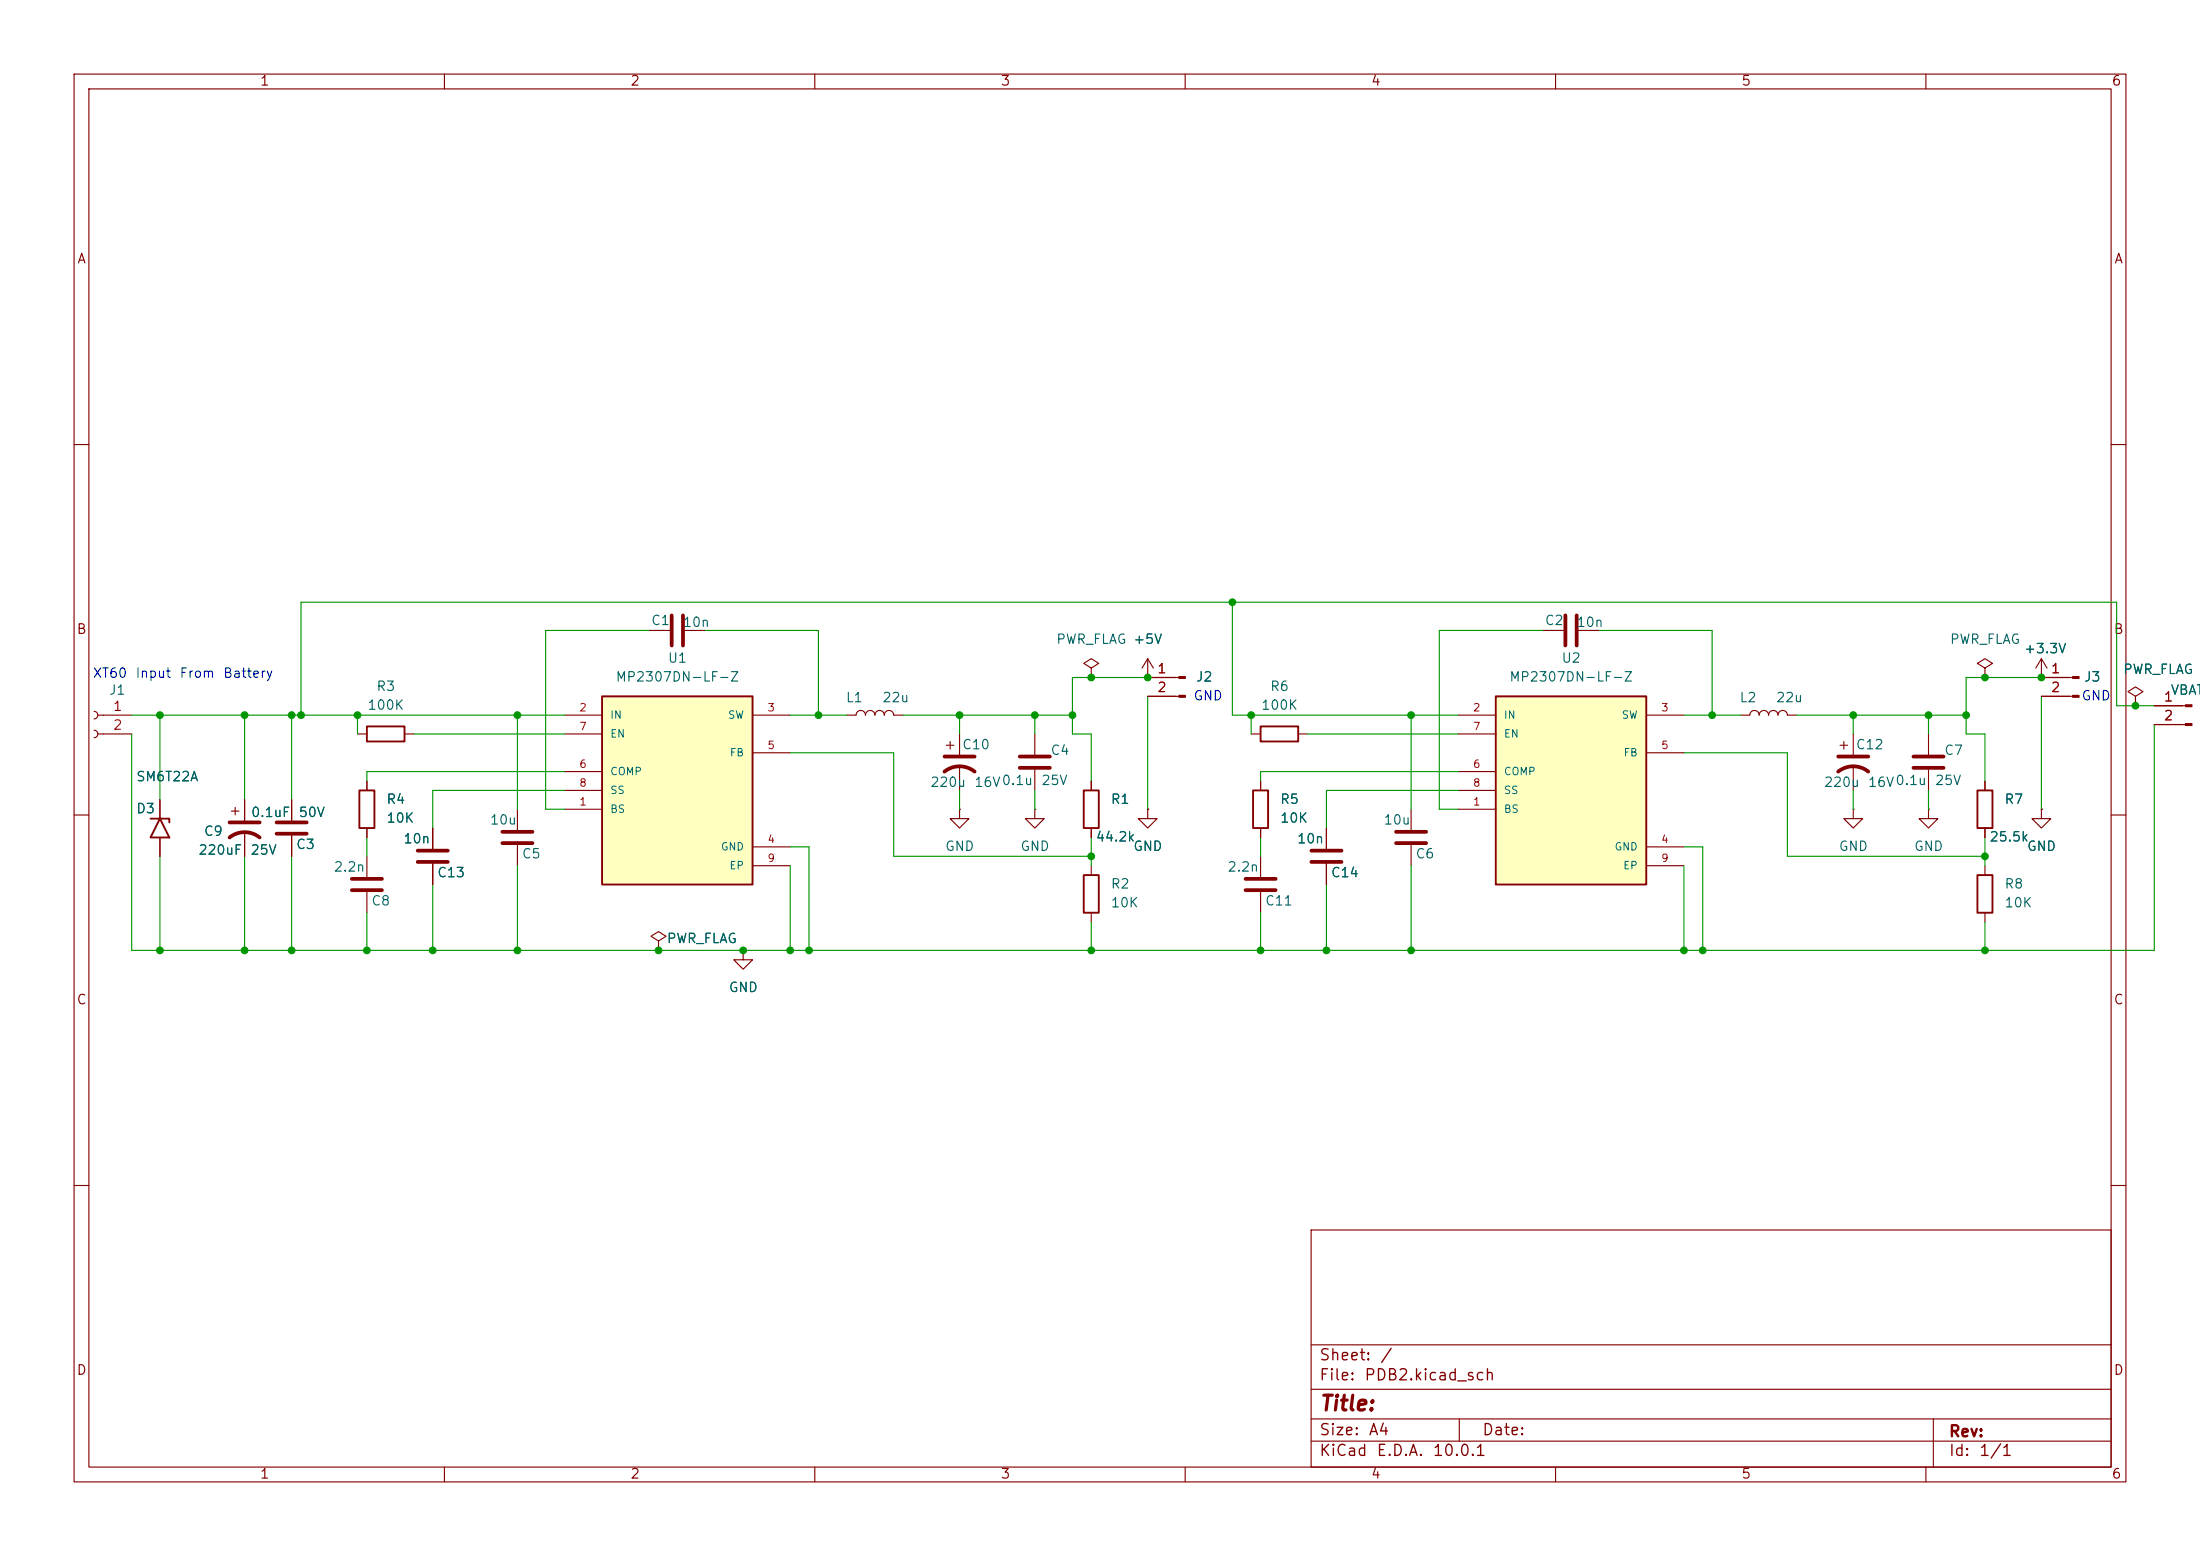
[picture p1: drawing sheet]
<svg xmlns="http://www.w3.org/2000/svg" width="297mm" height="210mm" viewBox="0 0 297 210" stroke-linecap="round" stroke-linejoin="round" font-family="sans-serif">
<g fill="none" stroke="#840000" stroke-width=".15">
<path d="M10 10h277v190h-277zM12 12h273v186h-273zM60 10v2M110 10v2M160 10v2M210 10v2M260 10v2M10 60h2M285 60h2M12.7 96a.51 .51 0 0 1 .5 .5 .51 .51 0 0 1-.5 .5M12.7 98.6a.51 .51 0 0 1 .5 .5 .51 .51 0 0 1-.5 .5M13.2 96.5h4.6"/>
<path d="M13.2 99.1h4.6M48.3 99.1h1.2M54.6 99.1h1.3M114.3 96.5h1.3a.64 .64 0 0 1 .6-.6 .64 .64 0 0 1 .6 .6 .64 .64 0 0 1 .7-.6 .64 .64 0 0 1 .6 .6 .64 .64 0 0 1 .6-.6 .64 .64 0 0 1 .7 .6 .64 .64 0 0 1 .6-.6 .64 .64 0 0 1 .6 .6h1.3M168.9 99.1h1.3M175.3 99.1h1.2M290.8 95.3h4.2M290.8 97.8h4.2M10 110h2M21.6 108v2.5M21.6 113v2.6M49.5 105.4v1.3"/>
<path d="M49.5 111.8v1.2M49.5 115.6v2.8M58.4 111.8v2.8M58.4 116.6v2.8M179.1 111.8v2.8M179.1 116.6v2.8M268 105.4v1.3M268 111.8v1.2M268 116.8v1.3M275.6 109.2v1.3h1.3l-1.3 1.3-1.3-1.3h1.3M275.6 109.2h.1M285 110h2"/>
<path d="M49.5 120.4v2.8M88.9 127l1-.6-1-.7-1 .7 1 .6v1.3M88.9 128.3h.1M100.3 128.3v1.2h1.3l-1.3 1.3-1.2-1.3h1.2M100.3 128.3h.1M268 123.2v1.3M10 160h2M177 166h108v32h-108zM285 160h2M60 198v2M110 198v2M160 198v2"/>
<path d="M177 194.5h108M177 191.5h108M177 187.5h108M177 181.5h108M197 191.5v3M210 198v2M260 198v2M261 191.5v6.5"/>
</g>
<g fill="#840000" stroke="#840000" stroke-width=".15">
<path d="M295 95.1h.9v.3h-.9z"/>
<path d="M295 97.7h.9v.2h-.9z"/>
</g>
<path d="M47.5 118.6h4.1M56.4 114.8h4.1M56.4 116.3h4.1M177 114.8h4.1M177 116.3h4.1M47.5 120.1h4.1" fill="none" stroke="#840000" stroke-width=".51"/>
<path d="M49.5 98h5.1v2.1h-5.1zM170.2 98h5.1v2.1h-5.1zM20.3 110.5h2.6v.5M21.6 110.5l1.3 2.5h-2.6zM48.5 106.7h2v5.1h-2zM267 106.7h2v5.1h-2zM267 118.1h2v5.1h-2z" fill="none" stroke="#840000" stroke-width=".25"/>
<path d="M81.3 94h20.3v25.4h-20.3z" fill="#ffffc2"/>
<path d="M81.3 94h20.3v25.4h-20.3zM146.3 106.7h2v5.1h-2zM146.3 118.1h2v5.1h-2zM169.2 106.7h2v5.1h-2z" fill="none" stroke="#840000" stroke-width=".25"/>
<g fill="none" stroke="#840000" stroke-width=".15">
<path d="M76.2 96.5h5.1M76.2 99.1h5.1M87.6 85.1h2.8M92.5 85.1h2.7M101.6 96.5h5.1M129.5 99.1v2.8M139.7 99.1v2.8M147.3 90.2l1-.7-1-.6-1 .6 1 .7v1.2M147.3 91.4h.1M154.9 91.4h.1M154.9 91.4h4.3M154.9 94h4.3"/>
<path d="M154.9 88.9l-.7 1.3M154.9 88.9l.8 1.3M154.9 88.9v2.5M275.6 91.4h4.2M275.6 94h4.2M288.3 94l1-.7-1-.6-1 .6 1 .7v1.3M288.3 95.3h.1M31.2 109.5h1.1M31.7 109v1M33 108v2.7M33 112.3v3.3M39.4 108v2.7"/>
<path d="M39.4 112.8v2.8M69.8 109.2v2.8M69.8 114v2.8M76.2 109.2h5.1M76.2 104.1h5.1M76.2 106.7h5.1M101.6 114.3h5.1M101.6 101.6h5.1M101.6 116.8h5.1M127.8 100.6h1M128.3 100.1v1M129.5 109.2v1.3h1.3l-1.3 1.3-1.2-1.3h1.2"/>
<path d="M129.5 109.2h.1M129.5 103.4v3.3M139.7 109.2v1.3h1.3l-1.3 1.3-1.3-1.3h1.3M139.7 109.2h.1M139.7 103.9v2.8M147.3 105.4v1.3M147.3 111.8v1.2M147.3 116.8v1.3M154.9 109.2v1.3h1.3l-1.3 1.3-1.2-1.3h1.2M154.9 109.2h.1M170.2 105.4v1.3M170.2 111.8v1.2"/>
<path d="M170.2 115.6v2.8M190.5 109.2v2.8M190.5 114v2.8M147.3 123.2v1.3M170.2 120.4v2.8"/>
</g>
<g fill="none" stroke="#840000" stroke-width=".51">
<path d="M90.7 83.1v4M92.2 83.1v4M31 113a3.3 3.3 0 0 1 4.1 0M31 111h4.1M37.3 111h4.1M37.3 112.5h4.1M67.8 112.3h4.1M67.8 113.8h4.1M127.5 104.1a3.3 3.3 0 0 1 4.1 0M127.5 102.1h4.1M137.7 102.1h4M137.7 103.6h4"/>
<path d="M168.1 118.6h4.1M188.5 112.3h4M188.5 113.8h4M168.1 120.1h4.1"/>
</g>
<g fill="#840000" stroke="#840000" stroke-width=".15">
<path d="M279.8 91.3h.9v.3h-.9z"/>
<path d="M279.8 93.9h.9v.2h-.9z"/>
<path d="M159.2 91.3h.8v.3h-.8z"/>
<path d="M159.2 93.9h.8v.2h-.8z"/>
</g>
<path d="M201.9 94h20.3v25.4h-20.3z" fill="#ffffc2"/>
<path d="M201.9 94h20.3v25.4h-20.3z" fill="none" stroke="#840000" stroke-width=".25"/>
<g fill="none" stroke="#840000" stroke-width=".15">
<path d="M154.9 91.4h.1M154.9 91.4h3.8M154.9 94h3.8M196.8 96.5h5.1M196.8 99.1h5.1M208.3 85.1h2.8M213.1 85.1h2.8M222.2 96.5h5.1M234.9 96.5h1.3a.64 .64 0 0 1 .7-.6 .64 .64 0 0 1 .6 .6 .64 .64 0 0 1 .6-.6 .64 .64 0 0 1 .7 .6 .64 .64 0 0 1 .6-.6 .64 .64 0 0 1 .6 .6 .64 .64 0 0 1 .7-.6 .64 .64 0 0 1 .6 .6h1.3M250.2 99.1v2.8M260.3 99.1v2.8M268 90.2l1-.7-1-.6-1 .6 1 .7v1.2"/>
<path d="M268 91.4h.1M275.6 91.4h.1M275.6 88.9l-.8 1.3M275.6 88.9l.8 1.3M275.6 88.9v2.5M275.6 91.4h3.8M275.6 94h3.8M288.3 95.3h.1M290.8 95.3h3.8M290.8 97.8h3.8M21.6 108v2.5M21.6 113v2.6"/>
<path d="M33 108v2.7M33 112.3v3.3M39.4 108v2.7M39.4 112.8v2.8M49.5 105.4v1.3M49.5 111.8v1.2M58.4 111.8v2.8M58.4 116.6v2.8M147.3 105.4v1.3M147.3 111.8v1.2M154.9 109.2h.1M170.2 105.4v1.3"/>
<path d="M170.2 111.8v1.2M179.1 111.8v2.8M179.1 116.6v2.8M196.8 109.2h5.1M196.8 104.1h5.1M196.8 106.7h5.1M222.2 114.3h5.1M222.2 101.6h5.1M222.2 116.8h5.1M248.4 100.6h1M248.9 100.1v1M250.2 109.2v1.3h1.3l-1.3 1.3-1.3-1.3h1.3"/>
<path d="M250.2 109.2h.1M250.2 103.4v3.3M260.3 109.2v1.3h1.3l-1.3 1.3-1.2-1.3h1.2M260.3 109.2h.1M260.3 103.9v2.8M268 105.4v1.3M268 111.8v1.2M275.6 109.2h.1M88.9 128.3h.1M100.3 128.3h.1"/>
</g>
<path d="M211.3 83.1v4M212.9 83.1v4M248.2 104.1a3.3 3.3 0 0 1 4 0M248.2 102.1h4M258.3 102.1h4.1M258.3 103.6h4.1" fill="none" stroke="#840000" stroke-width=".51"/>
<g fill="none" stroke="#009600" stroke-width=".15">
<path d="M17.8 96.5h58.4M21.6 96.5v11.5M33 96.5v11.5M39.4 96.5v11.5M48.3 96.5v2.6M55.9 99.1h20.3M69.8 96.5v12.7M87.6 85.1h-13.9v24.1h2.5M95.2 85.1h15.3v11.4M106.7 96.5h7.6M121.9 96.5h22.9M129.5 96.5v2.6"/>
<path d="M139.7 96.5v2.6M154.9 91.4h-10.1v7.7h2.5v6.3M154.9 94v15.2M166.4 81.3v15.2h30.4M168.9 96.5v2.6M176.5 99.1h20.3M190.5 96.5v12.7M208.3 85.1h-14v24.1h2.5M215.9 85.1h15.2v11.4M227.3 96.5h7.6M242.6 96.5h22.8M250.2 96.5v2.6"/>
<path d="M260.3 96.5v2.6M275.6 91.4h-10.2v7.7h2.6v6.3M275.6 94v15.2M290.8 97.8v30.5h-273v-29.2M290.8 95.3h-5.1v-14h-245.1v15.2M21.6 115.6v12.7M33 115.6v12.7M39.4 115.6v12.7M49.5 113v2.6M58.4 119.4v8.9M69.8 116.8v11.5M76.2 104.1h-26.7v1.3"/>
<path d="M76.2 106.7h-17.8v5.1M106.7 116.8v11.5M106.7 101.6h13.9v14h26.7M106.7 114.3h2.5v14M129.5 106.7v2.5M139.7 106.7v2.5M147.3 113v3.8M170.2 113v2.6M179.1 119.4v8.9M190.5 116.8v11.5M196.8 104.1h-26.6v1.3M196.8 106.7h-17.7v5.1"/>
<path d="M227.3 101.6h14v14h26.7M227.3 114.3h2.6v14M227.3 116.8v11.5M250.2 106.7v2.5M260.3 106.7v2.5M268 113v3.8M49.5 123.2v5.1M147.3 124.5v3.8M170.2 123.2v5.1M268 124.5v3.8"/>
</g>
<g fill="#009600" stroke="#009600" stroke-width=".14">
<circle cx="33" cy="96.5" r=".46"/>
<circle cx="21.6" cy="96.5" r=".46"/>
<circle cx="48.3" cy="96.5" r=".46"/>
<circle cx="21.6" cy="128.3" r=".46"/>
<circle cx="33" cy="128.3" r=".46"/>
<circle cx="39.4" cy="96.5" r=".46"/>
<circle cx="40.6" cy="96.5" r=".46"/>
<circle cx="58.4" cy="128.3" r=".46"/>
<circle cx="49.5" cy="128.3" r=".46"/>
<circle cx="39.4" cy="128.3" r=".46"/>
<circle cx="275.6" cy="91.4" r=".46"/>
<circle cx="288.3" cy="95.3" r=".46"/>
<circle cx="260.3" cy="96.5" r=".46"/>
<circle cx="268" cy="91.4" r=".46"/>
<circle cx="265.4" cy="96.5" r=".46"/>
<circle cx="268" cy="128.3" r=".46"/>
<circle cx="268" cy="115.6" r=".46"/>
<circle cx="170.2" cy="128.3" r=".46"/>
<circle cx="179.1" cy="128.3" r=".46"/>
<circle cx="190.5" cy="96.5" r=".46"/>
<circle cx="190.5" cy="128.3" r=".46"/>
<circle cx="106.7" cy="128.3" r=".46"/>
<circle cx="109.2" cy="128.3" r=".46"/>
<circle cx="100.3" cy="128.3" r=".46"/>
<circle cx="69.8" cy="128.3" r=".46"/>
<circle cx="88.9" cy="128.3" r=".46"/>
<circle cx="69.8" cy="96.5" r=".46"/>
<circle cx="110.5" cy="96.5" r=".46"/>
<circle cx="168.9" cy="96.5" r=".46"/>
<circle cx="166.4" cy="81.3" r=".46"/>
<circle cx="154.9" cy="91.4" r=".46"/>
<circle cx="144.8" cy="96.5" r=".46"/>
<circle cx="147.3" cy="115.6" r=".46"/>
<circle cx="139.7" cy="96.5" r=".46"/>
<circle cx="129.5" cy="96.5" r=".46"/>
<circle cx="147.3" cy="128.3" r=".46"/>
<circle cx="147.3" cy="91.4" r=".46"/>
<circle cx="227.3" cy="128.3" r=".46"/>
<circle cx="229.9" cy="128.3" r=".46"/>
<circle cx="250.2" cy="96.5" r=".46"/>
<circle cx="231.1" cy="96.5" r=".46"/>
</g>
<text font-size="2" fill="#840000" x="178" y="190.9">Title:</text>
<g font-size="1.5" fill="#840000">
<text x="178" y="184">Sheet:</text>
<text x="186.2" y="184">/</text>
<text x="178" y="186.7">File:</text>
<text x="184.1" y="186.7">PDB2.kicad_sch</text>
<text x="178" y="196.9">KiCad</text>
<text x="178" y="194.1">Size:</text>
<text x="184.7" y="194.1">A4</text>
<text x="185.7" y="196.9">E.D.A.</text>
<text x="193.3" y="196.9">10.0.1</text>
<text x="200" y="194.1">Date:</text>
<text x="263" y="194.3">Rev:</text>
<text x="263" y="196.9">Id:</text>
<text x="267.1" y="196.9">1/1</text>
</g>
<g font-size="1.3" fill="#840000">
<text x="35" y="11.9">1</text>
<text x="85" y="11.9">2</text>
<text x="135" y="11.9">3</text>
<text x="185" y="11.9">4</text>
<text x="235" y="11.9">5</text>
<text x="285" y="11.9">6</text>
<text x="10.3" y="35.9">A</text>
<text x="285.3" y="35.9">A</text>
<text x="10.3" y="85.9">B</text>
<text x="285.3" y="85.9">B</text>
<text x="10.3" y="135.9">C</text>
<text x="285.3" y="135.9">C</text>
<text x="10.3" y="185.9">D</text>
<text x="285.3" y="185.9">D</text>
<text x="35" y="199.9">1</text>
<text x="85" y="199.9">2</text>
<text x="135" y="199.9">3</text>
<text x="185" y="199.9">4</text>
<text x="235" y="199.9">5</text>
<text x="285" y="199.9">6</text>
</g>
<g font-size="1.3" fill="#006464">
<text x="87.8" y="84.7">C1</text>
<text x="90.1" y="89.8">U1</text>
<text x="92.1" y="84.9">10n</text>
<text x="142.5" y="87.2">PWR_FLAG +5V</text>
<text x="152.9" y="87.2">+5V</text>
<text x="208.5" y="84.7">C2</text>
<text x="210.7" y="89.8">U2</text>
<text x="212.7" y="84.9">10n</text>
<text x="263.2" y="87.2">PWR_FLAG</text>
<text x="273.2" y="88.5">+3.3V</text>
<text x="14.6" y="94.1">J1</text>
<text x="50.7" y="93.6">R3</text>
<text x="83" y="92.3">MP2307DN-LF-Z</text>
<text x="114.1" y="95.1">L1</text>
<text x="119" y="95.1">22u</text>
<text x="161.4" y="92.3">J2</text>
<text x="171.4" y="93.6">R6</text>
<text x="203.7" y="92.3">MP2307DN-LF-Z</text>
<text x="234.7" y="95.1">L2</text>
<text x="239.7" y="95.1">22u</text>
<text x="281.3" y="92.3">J3</text>
<text x="286.5" y="91.3">PWR_FLAG</text>
<text x="293" y="94.1">VBATO</text>
<text x="49.5" y="96.1">100K</text>
<text x="129.8" y="101.4">C10</text>
<text x="170.2" y="96.1">100K</text>
<text x="250.5" y="101.4">C12</text>
<text x="18.3" y="105.8">SM6T22A</text>
<text x="125.5" y="106.5">220u</text>
<text x="131.4" y="106.5">16V0.1u</text>
<text x="140.5" y="106.3">25V</text>
<text x="141.7" y="102.2">C4</text>
<text x="246.1" y="106.5">220u</text>
<text x="252.1" y="106.5">16V0.1u</text>
<text x="261.1" y="106.3">25V</text>
<text x="262.4" y="102.2">C7</text>
<text x="18.3" y="110.1">D3</text>
<text x="27.4" y="113.1">C9</text>
<text x="33.8" y="110.6">0.1uF</text>
<text x="40.2" y="110.6">50V</text>
<text x="52.1" y="108.8">R4</text>
<text x="52.1" y="111.4">10K</text>
<text x="66" y="111.6">10u</text>
<text x="147.8" y="113.9">44.2k</text>
<text x="149.9" y="108.8">R1</text>
<text x="172.7" y="108.8">R5</text>
<text x="172.7" y="111.4">10K</text>
<text x="186.7" y="111.6">10u</text>
<text x="268.5" y="113.9">25.5k</text>
<text x="270.5" y="108.8">R7</text>
<text x="26.7" y="115.7">220uF</text>
<text x="33.7" y="115.7">25V</text>
<text x="39.9" y="114.9">C3</text>
<text x="45" y="118">2.2n</text>
<text x="54.4" y="114.1">10n</text>
<text x="58.9" y="118.7">C13</text>
<text x="70.4" y="116.2">C5</text>
<text x="127.5" y="115.2">GND</text>
<text x="137.7" y="115.2">GND</text>
<text x="152.9" y="115.2">GND</text>
<text x="165.6" y="118">2.2n</text>
<text x="175" y="114.1">10n</text>
<text x="179.6" y="118.7">C14</text>
<text x="191" y="116.2">C6</text>
<text x="248.2" y="115.2">GND</text>
<text x="258.3" y="115.2">GND</text>
<text x="273.6" y="115.2">GND</text>
<text x="50" y="122.5">C8</text>
<text x="149.9" y="120.2">R2</text>
<text x="149.9" y="122.8">10K</text>
<text x="170.7" y="122.5">C11</text>
<text x="270.5" y="120.2">R8</text>
<text x="270.5" y="122.8">10K</text>
<text x="89.9" y="127.6">PWR_FLAG</text>
<text x="98.3" y="134.2">GND</text>
</g>
<g font-size="1.3" fill="#0000c2">
<text x="12.4" y="91.8">XT60</text>
<text x="18.2" y="91.8">Input</text>
<text x="24.1" y="91.8">From</text>
<text x="30" y="91.8">Battery</text>
<text x="161" y="94.8">GND</text>
<text x="280.9" y="94.8">GND</text>
</g>
<g font-size="1.3" fill="#a90000">
<text x="156.1" y="91.2">1</text>
<text x="156.1" y="93.7">2</text>
<text x="276.8" y="91.2">1</text>
<text x="276.8" y="93.7">2</text>
<text x="292" y="95">1</text>
<text x="15.2" y="96.3">1</text>
<text x="15.2" y="98.8">2</text>
<text x="292" y="97.5">2</text>
</g>
<g font-size="1" fill="#a90000">
<text x="78.1" y="96.3">2</text>
<text x="78.1" y="98.8">7</text>
<text x="103.5" y="96.3">3</text>
<text x="103.5" y="101.3">5</text>
<text x="198.8" y="96.3">2</text>
<text x="198.8" y="98.8">7</text>
<text x="224.2" y="96.3">3</text>
<text x="224.2" y="101.3">5</text>
<text x="78.1" y="103.9">6</text>
<text x="78.1" y="106.4">8</text>
<text x="198.8" y="103.9">6</text>
<text x="198.8" y="106.4">8</text>
<text x="78.1" y="109">1</text>
<text x="198.8" y="109">1</text>
<text x="103.5" y="114">4</text>
<text x="103.5" y="116.6">9</text>
<text x="224.2" y="114">4</text>
<text x="224.2" y="116.6">9</text>
</g>
<g font-size="1" fill="#006464">
<text x="82.3" y="97.3">IN</text>
<text x="82.3" y="99.8">EN</text>
<text x="98.2" y="97.3">SW</text>
<text x="202.9" y="97.3">IN</text>
<text x="202.9" y="99.8">EN</text>
<text x="218.9" y="97.3">SW</text>
<text x="82.3" y="104.9">COMP</text>
<text x="82.3" y="107.4">SS</text>
<text x="98.4" y="102.3">FB</text>
<text x="202.9" y="104.9">COMP</text>
<text x="202.9" y="107.4">SS</text>
<text x="219.1" y="102.3">FB</text>
<text x="82.3" y="110">BS</text>
<text x="202.9" y="110">BS</text>
<text x="97.2" y="115">GND</text>
<text x="98.4" y="117.6">EP</text>
<text x="217.9" y="115">GND</text>
<text x="219" y="117.6">EP</text>
</g>
</svg>
